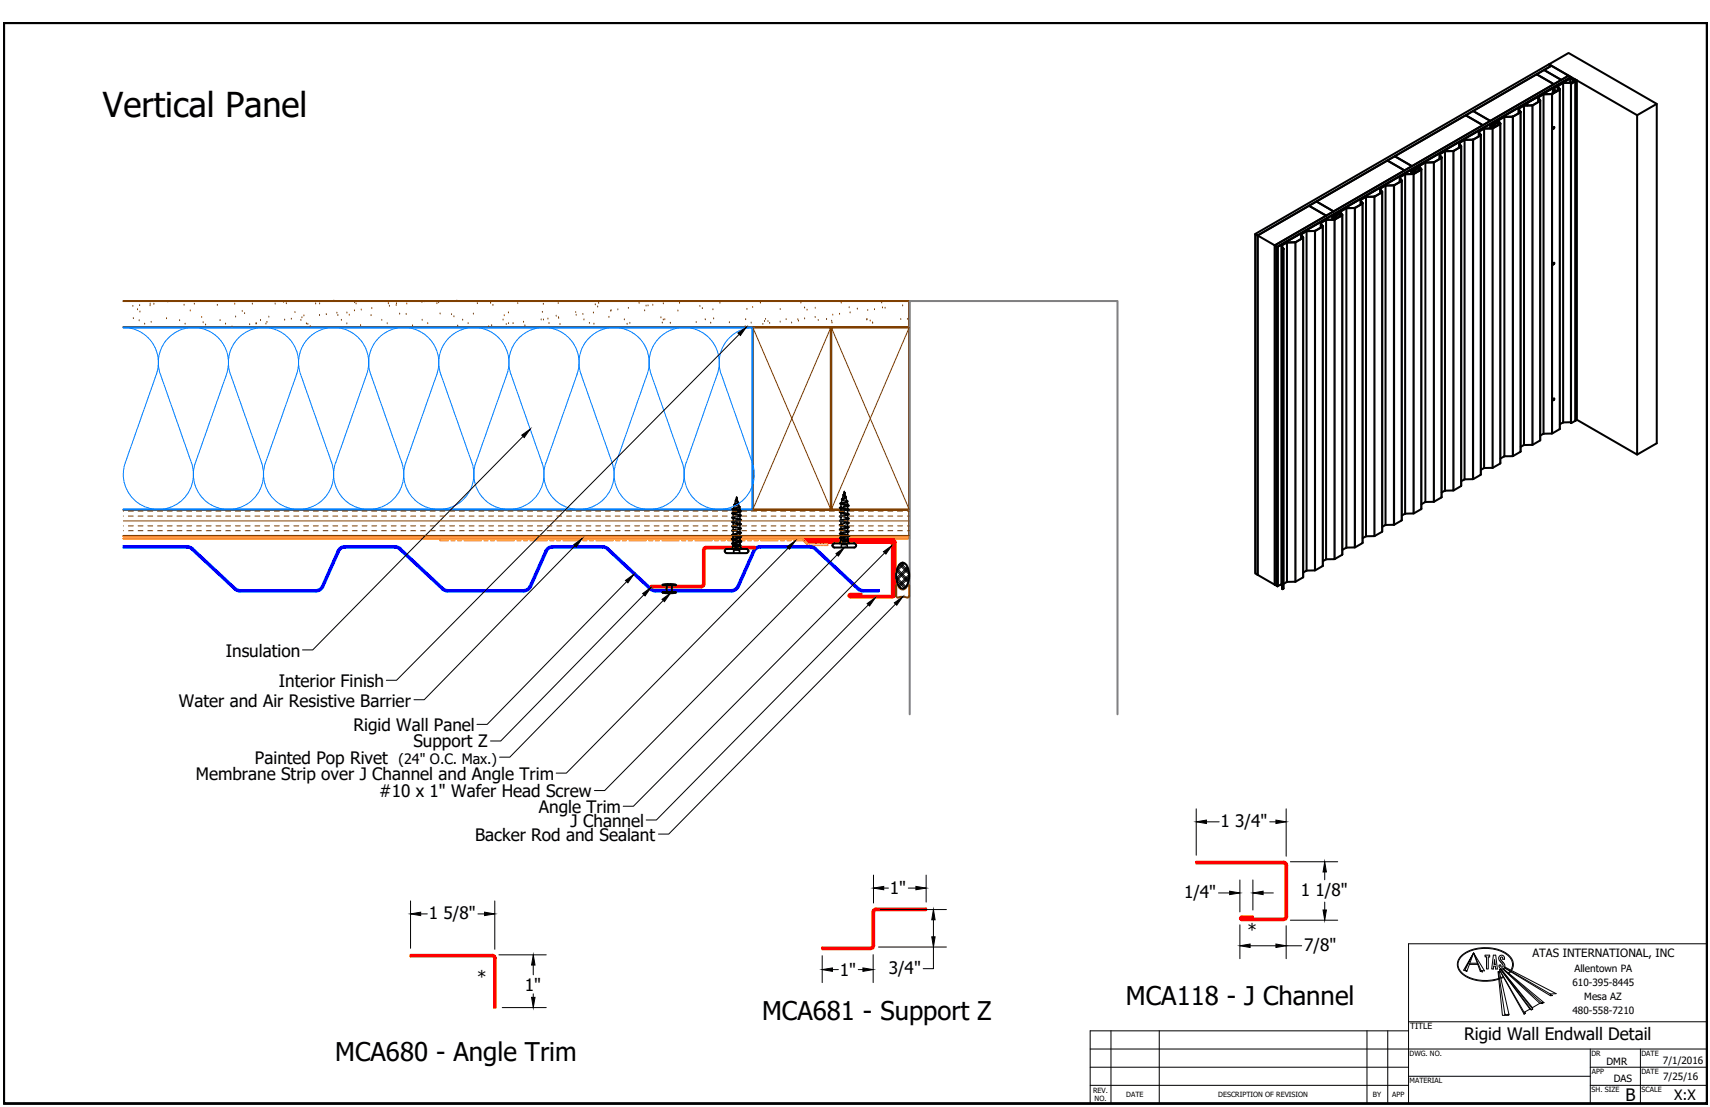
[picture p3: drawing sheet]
<svg xmlns="http://www.w3.org/2000/svg" width="432mm" height="279mm" viewBox="0 0 432 279" stroke-linecap="round" stroke-linejoin="round" font-family="sans-serif">
<!-- layer: Border (ANSI) -->
<path d="M.9 5.8h430.2v272.7h-430.2z" fill="none" stroke="#000" stroke-width=".7"/>
<!-- layer: Sketch Geometry (ANSI) -->
<g fill="none" stroke="#000" stroke-width=".25">
<path d="M355.7 238.2h75.4v40.3h-75.4zM355.7 257.9h75.4M275.3 264.8h155.8M275.3 269.4h80.4M275.3 273.9h80.4M280.5 260.2v18.3M292.7 260.2v18.3M345.2 260.2v18.3M350.4 260.2v18.3M355.7 260.2h-80.4v18.3h80.4M355.7 271.6h45.9M401.6 269.4h29.5"/>
<path d="M401.6 273.9h29.5M401.6 264.8v13.7M414.2 264.8v13.7"/>
</g>
<!-- layer: Logo -->
<g fill="none" stroke="#000" stroke-width=".25">
<path d="M371 243.4h2.1M371.2 243.1h1.9M372.1 240.5l-2.1 4.2 .4 .5-.8-.3zM374 245h.9l-2.8-4.5 1.7 4.7M374 245l-1.9-4.5-1.7 4.7M374 245l-.2 .2 .5 .1-.1-.3M375 241.1h1.2v.4h-.4v3.1h-.4v-3.1h-.4zM377.1 241.1h.6l.4 3.5h-.4l-.1-.7h-.4l-.1 .7h-.4zM377.4 242.2l.1 1.2h-.3zM378.4 245.3l.2-.1 2.5 10.9M378.4 245.3l1.6 10.7M378.4 245.3h-.1l1.1 11h1.5l.2-.2-.2-.1-.4 .2-.5-.2v.2"/>
<path d="M378.5 241.8l.5 1a.99 .99 0 0 1 .4 1.3l-.4-.1v-.4h-.5a.76 .76 0 0 0 1 .9 .76 .76 0 0 0 .3-1.3l-.8-.9-.1-.5M378.5 241.8a.73 .73 0 0 1 .7-.7 .73 .73 0 0 1 .7 .7M378.6 244.7l6.3 10.8M378.9 244.6l7.4 10.1M378.9 241.8l.3-.3 .3 .3M378.9 244.6l-.3 .2 6.3 11.2M378.9 244.6l7.8 10.3M379 244.6l8 10.1M379 244.5l8 9.8M379 244.6h-.1M379 244.5v.1M379.4 244.6l9.4 8.6"/>
<path d="M379.5 241.8v.3h.4v-.3M379.5 244.5l9.7 8.6M379.6 246.5l-.7 .3M379.6 244.5l10.3 8.6-.6-.1 .2 .3-.7-.1M379.7 246.7l-.7 .3M379.8 244.3l-.1 .1M379.9 244.3l11.6 7M379.9 244.2l11.6 6.7M380 244.1l13 6.7-1.5 .1M381.3 245.1l-.4 .5M381.5 245.3l-.4 .4M381.5 244.9a2.85 2.85 0 0 0-1.3-4.1 10.1 10.1 0 0 0-11 .5 2.83 2.83 0 0 0 .5 4.7 10.5 10.5 0 0 0 8.7 1"/>
<path d="M381.7 245a3.2 3.2 0 0 0-1.7-4.6 10 10 0 0 0-11.3 1.1 3.2 3.2 0 0 0 1.5 5 11 11 0 0 0 8.3 .7M385.1 255.4l.1 .3-.3 .3M386.3 254.7l-1.4 .8v.5M386.3 254.7l.4 .2 .3-.2M387 254.3v.4M388.8 253.2l-1.8 1.1M391.5 250.9v.4h.5l-.5-.3"/>
</g>
<!-- layer: Visible (ANSI) -->
<path d="M31.2 76h198.4v6.5h-198.4M190.1 82.7h19.7v45.9h-19.7zM209.9 82.7h19.7v45.9h-19.7zM31.2 128.7h198.4v6.6h-198.4" fill="none" stroke="#804000" stroke-width=".51"/>
<path d="M31.2 135.4h198.4v.5h-198.4" fill="none" stroke="#ff8000" stroke-width=".51"/>
<path d="M31.2 82.7h158.8v45.9h-158.8" fill="none" stroke="#0080ff" stroke-width=".51"/>
<path d="M229.7 180.3v-104.3h52.5v104.3" fill="none" stroke="#808080" stroke-width=".51"/>
<path d="M204.1 136.6h20.7a.84 .84 0 0 1 .8 .8v12.5h-.4v-12.5l-.2-.3-20.9-.1zM225.7 136.9l-.4-.4h-22.1v-.4h22.1a.84 .84 0 0 1 .9 .8M225.8 136.9l-.1 13.3-.4 .2h-10.6l2.8-.1v-.4h-2.8a.46 .46 0 0 0-.5 .4 .46 .46 0 0 0 .5 .5h10.6a.87 .87 0 0 0 .9-.9v-13M177.1 148.2a.84 .84 0 0 0 .8-.8v-8.6l.2-.3 12.5-.1v-.4h-12.3a.84 .84 0 0 0-.8 .8v8.6l-.2 .4h-12.9v.5h12.7M325 218.3a.8 .8 0 0 0-.8-.8h-22.1v.4l22.3 .1 .2 .3v13.1M325 218.3v13.1M220.7 238.7a.87 .87 0 0 1-.8 .9h-12.3v-.4l12.5-.1 .2-.4v-8.6a.84 .84 0 0 1 .9-.8h12.7v.4l-13 .1-.2 .3v8.6M324.6 231.4l-.4 .4h-10.7l2.9-.1v-.4h-2.8a.46 .46 0 0 0-.5 .5 .46 .46 0 0 0 .4 .4l10.7 .1a.87 .87 0 0 0 .8-.9M124.3 241a.84 .84 0 0 1 .9 .8M124.3 241h-20.6v.4h20.6l.4 .4M124.7 241.8v12.5h.5v-12.5" fill="none" stroke="#f00" stroke-width=".51"/>
<!-- layer: Hidden (ANSI) -->
<g fill="none" stroke="#000" stroke-width=".36">
<path d="M184.8 136.1l.4 .2M184.9 138.3v.1M185 134.9l-.2 .1 .4 .2M185 130.5l-.2 .2 .4 .1M185 138l-.1 .3M185.1 133h.1M185.1 136.3v.2M185.1 135.8v.2M185.1 137.3l.8 .2M185.1 128.6l.2 .1M185.1 128.7v.2M185.1 129v.2"/>
<path d="M185.1 129.3v.1M185.1 129.7v.2M185.1 130v.3M185.1 130.3v.2M185.1 130.8v.2M185.1 131.1v.2M185.1 131.4v.2M185.1 131.9v.2M185.1 132.2v.2M185.1 132.5v.2M185.1 132.9v.3M185.1 133.2v.3"/>
<path d="M185.1 133.6v.2M185.1 134v.3M185.1 134.3v.3M185.1 134.7v.2M185.1 135.1v.2M185.1 135.4v.3M185.1 136.2v.1M185.1 137v.1M185.1 137.3h.1M185.2 128.6h.1M185.2 128.6l.3 .1M185.2 133.7l-.4 .2 .4 .2"/>
<path d="M185.2 132.6l-.4 .2 .2 .2M185.2 131.6l-.4 .2 .4 .1M185.2 129.4l-.4 .2 .4 .1M185.2 134.8l-.1 .1M185.2 130.5h-.1M185.2 137.4h.1M185.2 129.8h.1M185.2 131.9l.1 .1M185.2 133l.1 .1M185.2 134.1h.1M185.2 135.2h.1M185.2 136.3h.1"/>
<path d="M185.2 139.1v-.2l.1 .2M185.2 139.1v.3M185.2 139.4v.2M185.3 127.4l.2 .2M185.3 138.9h.3M185.3 139.1v.3M185.3 139.4v.2M185.3 128.1l-.1 .3M185.3 130.9l1.5 .4-1.7 .6 1.2 .3M185.3 135.9h-.1M185.3 134.8h-.1M185.3 133.7h-.1"/>
<path d="M185.3 132.6h-.1M185.3 131.5h-.1M185.3 130.4l-.1 .1M185.3 129.3l-.1 .1M185.3 137l-.2 .1 .7 .2M185.4 127.8l-.1 .3M185.4 128.3l-.5 .1 .1 .2M185.5 127.5l-.1 .2M185.5 136.1l-.3 .2 .6 .1M185.5 127.6h.1M185.6 127.1l-.1 .2M185.6 138.1h.1"/>
<path d="M185.6 128.8l.4 .1M185.7 126.7l-.1 .3M185.7 126.3l.2 .2M185.7 127.2l-.4 .2M185.7 138l-.1 .1M185.7 126.3l.3-.3-.2 .3M185.7 138.1h-.1M185.8 126.3l-.1 .3M185.8 138.9h.4M185.8 133.6l-.7 .2 1.8 .5-1.6 .5-.2 .1 .2 .1M185.8 126.5l.6 .4-.9 .5 .4 .3M185.8 126.4l.6 .4-.9 .6 .7 .2"/>
<path d="M185.8 126.1v.2M185.9 138h-.2M185.9 125.7v.3M186 126.1l-.2 .3M186 128.9l.9 .2-1.8 .6 1.7 .5-.6 .3M186 128.6l.9 .3-1.7 .6 1.3 .4M186 138l-.3 .1M186 131.9l.9 .3-1.7 .6 1.6 .5 .1-.3M186 137.4l.9 .3M186 125.5l-.1 .2M186 125.6l.1 .1M186 134.3l.9 .3-1.8 .5 1.8 .6-.8 .2"/>
<path d="M186 137.6l.8 .1M186 125.7h.1M186 126h.1M186.1 125.7v.1M186.1 136.5l.7 .2-.1 .2M186.1 125.8l-.1 .2M186.1 125.8l.1 .2M186.1 126.6l.4 .2M186.1 138h-.1M186.2 130.2l-1.1 .3 1.7 .6-1.5 .4M186.2 126.1l.1 .3M186.3 126.5l.1 .3"/>
<path d="M186.3 138.9h.4v.2v-.2M186.4 127.8l.3 .3-1.5 .5M186.4 132.6l-1.3 .3 1.7 .7-1.5 .3M186.4 135.2l.5 .3-1.7 .4a.75 .75 0 0 0 .9 .4l.8 .2M186.4 126.9l.1 .2M186.4 127.7l.5 .2-.2 .2M186.5 127.2l.1 .3M186.5 126.9l-.3 .2M186.6 128.1l-.1 .1M186.6 127.6v.3M186.6 127.9l-1.4 .5 .8 .2v.3M186.7 135.3l.2 .1"/>
<path d="M186.7 134.2l.2 .1M186.7 133.2h.2M186.7 132.1h.1M186.7 131l.2 .1M186.7 129.9l.2 .1M186.7 128.8l.2 .1M186.7 137.5l.1 .1M186.7 128.1h-.1M186.7 128v.2M186.7 139.1v.3M186.7 139.4v.2M186.7 128.2l.1 .4"/>
<path d="M186.8 137.7h.1M186.8 137.6h.1M186.8 137.7l-.1 .2M186.8 132.1l.1 .1M186.9 128.7v.2M186.9 129.1v.3M186.9 129.4v.3M186.9 129.8v.2M186.9 130.2v.2M186.9 130.5v.3M186.9 130.9v.2M186.9 131.3v.2"/>
<path d="M186.9 131.6v.3M186.9 131.9v.3M186.9 132.4v.2M186.9 132.7v.3M186.9 133.5v.2M186.9 133.8v.3M186.9 134.1v.3M186.9 134.6v.7M186.9 135.4h.1M186.9 135.7v.2M186.9 136.1v.4l-.2-.1M186.9 136.8h.1"/>
<path d="M186.9 137.8h.1M186.9 135.7l-.2 .1M186.9 134.6l-.2 .1M186.9 133.5l-.2 .1M186.9 132.4l-.2 .1M186.9 131.4h-.2M186.9 130.3h-.2M186.9 129.2l-.2 .1M187 138v.1M187 134.3l.2 .2-.2 .1M187 133.2l.2 .2-.2 .1M187 132.2l.2 .1-.2 .1"/>
<path d="M187 131.1l.2 .1-.2 .1M187 130l.2 .1-.2 .2M187 128.9l.2 .1-.2 .2M187 135.4l.2 .2-.2 .1M187 138.1l.1 .2M187.1 138.3v.1M212.1 136.9v.1M212.2 136.8l-.1 .1M212.2 134.6l-.2 .1 .5 .2M212.2 130.2l-.2 .1 .5 .3M212.2 129.1l-.2 .2 .4 .1M212.3 136.6l-.1 .1"/>
<path d="M212.3 132.7l.2 .1M212.3 135.7l-.3 .1 .3 .1M212.4 127.2h.7M212.4 136.3h.7M212.4 127.2v.2M212.4 127.5v.3M212.4 127.8v.3M212.4 128.3v.3M212.4 128.7v.5M212.4 129.4v.2M212.4 129.7v.2M212.4 130v.2"/>
<path d="M212.4 130.4v.3M212.4 130.7v.3M212.4 131.1v.2M212.4 131.5v.3M212.4 131.8v.3M212.4 132.2v.2M212.4 132.6v.3M212.4 132.9v.3M212.4 133.3v.2M212.4 133.7v.3M212.4 134v.3M212.4 134.4v.2"/>
<path d="M212.4 134.8v.5M212.4 135.4v.3M212.4 136.1v.2M212.4 136.3l-.1 .2M212.4 133.4l-.4 .2 .4 .2M212.4 129.4l.1 .1M212.4 133.8h.1M212.5 132.5v.2l1.5 .4-1.6 .6 .8 .3M212.5 137.7v.5M212.5 127.3h.1M212.5 126.9l-.4 .2 .3 .2M212.5 126l.2 .1"/>
<path d="M212.5 126.7l-.1 .3M212.5 127.9l-.1 .2 1.7 .5v-.3M212.5 132.3l-.5 .2 .2 .1M212.5 131.2l-.5 .2 .5 .2M212.5 127.9l-.5 .3 .5 .2M212.5 134.5h-.2M212.5 133.4h-.1M212.5 130.1l-.2 .1M212.5 129l-.2 .1M212.5 135.6h-.2M212.6 126.4l-.1 .3M212.6 126.9h-.1"/>
<path d="M212.7 126.1h.1M212.7 126l-.1 .3M212.7 126.2h.1M212.8 125.8l-.3 .1M212.8 125.7l-.1 .2M212.8 136.7h.1zM212.8 127.4l.4 .1M212.8 137.5h-.3v.2M212.9 136.1l1.1 .2M212.9 125.3l-.1 .3M212.9 124.9l.2 .2M212.9 124.9l.3-.3-.3 .6"/>
<path d="M212.9 125.8h-.1M213 135.9l.9 .3 .1 .1M213 137.5h.4M213 125.1l.6 .4-.9 .5 .4 .3M213 125l.6 .4-.9 .5 .7 .3M213 124.6v.3M213.1 130.5l1 .3-1.7 .6 1.4 .3M213.1 133.7l1 .3-1.7 .6 1.7 .5-.3 .2M213.1 136.6h-.2M213.1 124.3v.3M213.1 127.2l.1 .3M213.2 124.7l-.2 .3"/>
<path d="M213.2 129.1l-.8 .3 1.6 .6-1.5 .4v.1M213.2 136.6l-.3 .1M213.2 127.5l.9 .3-1.7 .5 1.5 .4-1.5 .5 1.7 .5-1.5 .4M213.2 127.2l.9 .3-1.1 .3M213.2 135.5h.1M213.2 135.4l-.8 .2 .2 .2M213.2 124.6h.1M213.2 124.2l.1 .2M213.2 124.2v-.2l-.1 .3M213.3 124.3v.1M213.3 136.3h.7M213.3 124.3h.1"/>
<path d="M213.3 124.4l-.1 .2M213.3 124.3v.2M213.3 124.4l.1 .2M213.3 124.5h.1M213.3 132.1l-.9 .3 1.7 .6-1.5 .4M213.3 127.2h.8M213.3 136.6h-.1M213.4 125.2l.3 .2M213.4 124.7l.1 .3M213.5 125.1l.1 .3M213.5 137.5h.4v.2M213.6 126.4l.2 .3-1.4 .5 .4 .2"/>
<path d="M213.6 130.8l.5 .2-1.7 .5 1.7 .6-.5 .2M213.6 125.5v.2M213.6 126.3h.1M213.7 125.8l.1 .3M213.7 125.4l-.3 .3M213.7 126.4h.1M213.8 126.7h-.1M213.8 126.2v.2M213.8 126.5l-1.4 .4 .7 .3M213.9 126.4l.2 .2-.3 .1M213.9 136.1l.1 .1M213.9 126.6v.2"/>
<path d="M213.9 135l.3 .1M213.9 133.9l.3 .1M213.9 132.8l.3 .1M213.9 131.8h.1M213.9 130.7h.3M213.9 129.6l.3 .1M213.9 128.5h.1M213.9 127.4l.3 .1M213.9 137.7v.5M213.9 126.8l.1 .2M214 128.5l.2 .1M214 136.3l-.4 .2"/>
<path d="M214 132.2h-.1M214 127.8h-.1M214 136.3l-.1 .2M214 127.1l.1 .1M214 131.8h.2M214 136.2l.3 .1-.2 .1M214 135.4l-.1 .1M214.1 136.1v.2M214.1 127.2v.3M214.1 127.7v.2M214.1 128v.3M214.1 128.8v.2"/>
<path d="M214.1 129.1v.3M214.1 129.4v.3M214.1 129.9v.2M214.1 130.2v.3M214.1 130.5v.3M214.1 131v.2M214.1 131.3v.3M214.1 131.6v.3M214.1 132.1v.2M214.1 132.4v.2M214.1 132.7v.3M214.1 133.2v.2"/>
<path d="M214.1 133.5v.2M214.1 133.8v.2M214.1 134.3v.2M214.1 134.5v.3M214.1 134.9v.2M214.1 135.4v.3M214.1 135.8v.1M214.1 136.4v.1M214.1 136.4l-.1 .1M214.1 135.4h.1M214.2 134.3l-1.8 .5 1.7 .6-1.7 .4 .2 .2-.2-.1M214.2 136.6l.1 .4"/>
<path d="M214.2 133.2l-.3 .1M214.2 132.1l-.2 .1M214.2 131l-.3 .1M214.2 129.9l-.3 .1M214.2 128.9h-.3M214.2 127.8h-.2M214.2 135.1l.2 .2M214.2 134l.3 .1-.3 .2M214.2 132.9l.3 .2-.3 .1M214.2 131.8l.3 .2-.3 .1M214.2 130.8l.3 .1-.3 .1M214.2 129.7l.3 .1-.3 .1"/>
<path d="M214.2 127.5l.3 .1-.3 .2M214.5 128.7l-.3 .1M168.3 147.8v.5M168.3 148.9v.4M169.6 147.8v.5M169.6 148.9v.4"/>
</g>
<!-- layer: Visible (ANSI) -->
<g fill="none" stroke="#000" stroke-width=".51">
<path d="M388 18.7l1.9-1 4.3 2.5-4.3-2.5 1.9-1.1 4.3 2.5-3.7 2.2zM396.4 19.7h.1M396.4 19.8l-1.9 1.1M396.5 19.8l-2.2 1.1M396.5 19.8l1.3 .6M396.6 19.8l1.1 .7M396.8 19.9l-.1-.4-74.1 42.8M396.8 19.5l-74.2 42.8M397.2 19.9h.4l.2 .3h-.4zM397.2 20v.1M363.5 39l.5 .7M363.6 38.9l.4 .8"/>
<path d="M363.9 39.9l.1-.2-2 1.2M364 39.9l-1.8 1.1M364 39.8v85.7M364.8 38.2l2.1-.1zM364.8 38.2l-1.3 .7v1.2M367.1 38.1h-.2M368.4 36.1v1.2M368.5 36.2l.4 .7M368.5 36.2l.5 .7M368.5 36v.2M368.9 36.9l-1.8 1.2M369 36.9l-1.9 1.2"/>
<path d="M369 36.9l-.1 85.8a4.5 4.5 0 0 1-4.1 1.1v.1M369.9 35.3l-1.4 .7M369.9 35.3l-1.3 .7M372 28l16-9.3 4.4 2.5-16.1 9.3zM372 35.2l-2.1 .1M373.4 33.3v1.1M373.5 33.3l.4 .7M373.5 33.2v.1M373.9 34.2l-1.8 1M373.9 34l-.1 .1M373.9 34l-1.9 1.2M373.9 34.1v85.6"/>
<path d="M374.4 31.6l-17.9 10.3-4.3-2.5 17.9-10.3 4.3 2.5M374.8 32.4l-.1 .1M374.8 32.5l-1.4 .7 .5 .8M376.3 31.6v.8M376.3 30.5l-1.8 1.1-4.4-2.5 1.9-1.1 4.3 2.5M376.3 31.6h.1M376.6 31.5l-.2 .1M376.6 31.5h.1M376.7 31.4h-.1M376.7 31.4l-.3 .2M376.7 31.4h.1M376.8 31.3l-.1 .1"/>
<path d="M376.8 31.3h.1M376.9 32.3l-2.1 .2M377 32.4h-.2M377.1 31.2l-.3 .1M377.2 31.2l-.4 .1M377.2 31.1l-.1 .1M377.2 31.2h.3M377.2 31.1v.1M377.2 31l.1 .2M377.2 31l.1 .1M377.3 31.2h.2M377.3 31.1l.2 .1"/>
<path d="M378.1 30.9l-.6 .3M378.1 30.9h.3h-.3M378.2 30.5h.2M378.2 30.5l-1 .5M378.4 30.5l-1.1 .6M378.4 30.5l.4 .8 .1-.2M378.4 30.9v.7M378.4 30.5l.5 .7-.1 85.8M378.8 31.3l-1.8 1.1M379.8 29.5h.1l-3.6 2.1h.1M382.1 29.4l-2.1 .1M383.4 27.5v1.1"/>
<path d="M383.9 28.4l-2 1.1M383.9 28.2l-1.8 1.2M384 28.3v85.6M384.9 26.6l-1.4 .8 .4 .8M384.9 26.7l-1.4 .7 .5 .8M386.9 26.6l-2 .1M386.9 26.6h-2M387 26.5l-.1 .1M388.5 24.7l.4 .8-2 1.1M388.5 24.5l.3 1M388.5 24.5l-.1 1.3M389 25.4v85.7"/>
<path d="M389.8 23.8l-1.3 .7M391.8 23.7h.2zM391.8 23.7l-2.1 .1M392.1 22.5v1M392.1 22.4v.1M392.1 22.5l.9 .5-1.2 .7M392.2 22.4v.1M392.2 32.5h.1M392.4 32.1l.1 .1-.3 .3zM392.4 32.1l-.2 .4M392.4 32.1h.1M392.9 22.9v.1"/>
<path d="M393 23l-1.2 .7M393 23v.1M393.3 21.8v1.1M393.4 21.8l-1.3 .6M393.4 21.8l.4 .7M393.4 21.8l-1.2 .6M393.4 21.6v.2M393.4 21.7l.4 1M393.8 22.6l-1.8 1.1M393.8 22.7l-1.8 1M393.8 22.5v.1M393.9 22.6v85.6l-1.9 1.2"/>
<path d="M394.3 21h.1M394.3 20.9l-8.7 5.1v.6l.1-.6M394.3 20.9h.2M394.5 20.9h.1M394.6 21l-9 5M394.6 21l.4-.3zM394.6 21l-1.2 .6M394.6 21l-1.1 .7M394.8 20.9l-.2 .1M395 20.7v.2M396.7 21.1v85.7l1.1-.7M396.7 21.1h.1"/>
<path d="M396.7 21.1l.3-.2-.3 .2M397 20.9h.1M397.3 20.8v-.2l-.5 .3h-2M397.3 20.7l-.5 .2-2.2 .1M397.6 20.3h.1M397.6 20.3l.2 .2M397.7 20.5l-1.2-.7-2 1.1M397.7 20.5l-1 .6M397.7 20.5h.1M397.8 20.4l-1 .7M397.8 20.5v85.6M397.8 20.2l.3 .1"/>
<path d="M397.9 20.2l-.2 .1M397.9 20.2v.1M398.1 20.3l-.3 .2M398.2 20.3v85.7M413.4 29.1l-22.2-12.9 4.9-2.8 22.3 12.8v85.7l-5 2.8M413.4 29.1v85.6l-15.2-8.8M418.4 26.2l-5 2.9M316.9 59.1l.7 .3v85.7l-.7-.4zM316.9 59.1l74.2-42.9 .6 .4-74.1 42.8M317.6 59.4l4.3 2.5v85.7l-4.3-2.5zM317.6 59.4l13-7.5 4.3 2.5-13 7.5 .6 .4M328.5 59.2v1.1"/>
<path d="M328.6 59.2l.4 .7M328.6 59.2l.5 .7M328.6 59.1v.1M329 59.9l-1.8 1.2M329.1 59.9l-.1 .2M329.1 60l-.1 85.7M329.8 58.4l-1.2 .7M330 58.3l-.2 .1M330 58.3l-1.4 .8M330.6 51.9l1.8-1 4.3 2.5-4.3-2.5 17.9-10.4 4.4 2.5-19.8 11.5zM332 58.3h-2M332.1 58.2l-.2 .1"/>
<path d="M332.1 58.3h-.2M333.5 56.4l.5 .7-1.9 1.1M333.5 56.3v1.2M333.6 56.4l.3 .8M334 57.2l-1.9 1.1M334 57.1v85.7M334.9 55.4l-1.4 1M334.9 55.5l-1.4 .8M336.4 54.6v.8M336.4 54.6h.1M336.7 54.5l-.2 .1M336.7 54.5h.1"/>
<path d="M336.8 54.4l-.1 .1M336.8 54.5l-.3 .1M336.8 54.4h.1M336.9 54.4h-.1M336.9 55.5h-2M336.9 55.4l-2 .1M336.9 54.4h.1M337.2 54.2l-.3 .2M337.2 54.2l.3 .1M337.2 54.2l-.4 .2M337.3 54.2h-.1M337.3 54.1v.1"/>
<path d="M337.3 54.2h.2M337.6 54.2h-.1M337.6 54.2l-.3-.1 1.1-.6 .5 .7v.2M338.1 54l-.5 .2M338.1 53.9v.1M338.1 53.9h.1M338.2 53.9h.3h-.3M338.5 53.5l-1.2 .6 .3 .1M338.5 53.9v.7M338.9 54.3l-2 1.1M338.9 54.4l-2 1M338.9 54.2l-.1 .1"/>
<path d="M339 54.3v85.6M339.9 52.6l.1-.1-3.6 2.1M343.5 50.5v1.1M343.7 50.4l-.1 .1M344.1 51.3v85.7M345 49.7l-1.4 .8 .4 .9a4.4 4.4 0 0 1-3.9 1.1 4.3 4.3 0 0 0 3.9-1.1M347 49.6a3.7 3.7 0 0 0-3.3 .8M347.1 49.6h-.1M348.5 47.7l.6 .7-.1 85.8a4.6 4.6 0 0 1-4.1 1.2l-.8 .4M348.6 47.5l-.1 .2M348.6 47.6l-.1 1.2M349 48.4l-1.9 1.2"/>
<path d="M349 48.4v.2l-2 1M349.8 46.9l-1.2 .6M349.8 46.9l-1.2 .7M351.9 46.8h-2.1h.1M352.1 46.7l-.2 .1M353.4 44.8v1.1M353.5 44.8l.4 .7M353.5 44.7v.1M353.5 44.7l.4 1M353.9 45.7l-1.8 1M353.9 45.7l-1.8 1.1M353.9 45.6v.1"/>
<path d="M354 45.6v85.7l-1.9 1.1M354.7 43l1.8-1.1-4.3-2.5-1.9 1.1 4.4 2.5M354.7 44l-1.2 .7M354.9 43.9l-.2 .1M354.9 44h-.2M356.3 43.1v.8M356.4 43.1h.1M356.6 43h.1M356.6 43h-.3M356.7 43l-.2 .1M356.7 43h-.1M356.7 42.9l-.1 .1"/>
<path d="M356.7 42.9h.1M356.8 42.9l-.1 .1M356.8 42.9h-.1M356.8 42.8h.1M356.9 42.9h-.2M356.9 42.8h.1M356.9 42.9h-.1M357.2 42.7l-.3 .2M357.2 42.7h.1M357.2 42.6l-.3 .2M357.2 42.6v.1M357.2 42.7h.3h-.3"/>
<path d="M357.2 42.6l.2 .1zM357.4 42.7h.2M357.5 42.7h.1M357.6 42.7l.8-.3-.9 .3M358.3 42l-1 .6M358.4 42l.5 .7M358.4 42.4v.7M358.8 42.8l-1.9 1.1M358.9 42.9a4.4 4.4 0 0 1-4 1.1M358.9 42.7l-.1 .1M358.9 42.7l-.1 .2M358.9 42.7v85.7"/>
<path d="M359.9 41.1l-3.6 1.9M362 41h-2.2M362 41l-2.2 .1M362.1 40.9l-.1 .1M321.9 61.9l74.2-42.8 .6 .4-74.2 42.8 .1 85.6-.7-.3zM322.6 62.3v85.7zM323.6 62v85.7M323.6 62.1l.5 .7M323.8 63l.1 85.7zM324 62.9l-.2 .1M324.1 62.9l-.2 .1M324.1 62.8l-.1 .1"/>
<path d="M324.1 62.8v85.7M324.9 61.2l-1.3 .9M324.9 61.2l-1.3 .8 .5 .8M327 61.1l-2.1 .1M327 61.2h-2.1M327.2 61.1h-.2M327.2 61.1l-.2 .1M329 60.1l-1.8 1M392.2 66.7h.1M392.4 66.4h.1l-.3 .3zM392.4 66.3l-.2 .4M392.4 66.4h.1"/>
<path d="M373.9 119.9l-1.8 1M373.9 119.7l-.1 .1M378.8 117a4.6 4.6 0 0 1-4 1.1l-.9 .5M379.9 115.2l-1 .5M384 113.9l-.1 .1a4.4 4.4 0 0 1-3.9 1.2M386.9 112.3h-2.1l-.8 .5M388.9 111.1l-2 1.2M389.7 109.5l-.7 .4M391.8 109.4l-2.1 .1M392 109.4h-.2M392.2 101h.1M392.4 100.6l.1 .1-.3 .3z"/>
<path d="M392.4 100.6l-.2 .4M392.4 100.6h.1M396.7 106.6h-2l-.8 .5M397.8 106.1h.1M398.1 106l-.3 .1M398.2 106h-.1M184.9 138.4l-.1 .1M185 128.6h1.9M185.1 137.3l-.3-.1 2.1-.7 .3 .1-2 .6-.1 .5M185.1 137.7h1.7M185.1 128.6v.1M185.1 135.3v.1"/>
<path d="M185.1 136.5v.5M185.1 137.7l-.1 .3M185.2 128.6h-.1M185.2 135.9l-.4 .2M186.1 135.9l-.6 .2M186.8 137.7l-.9 .3M186.8 128.6h.1M186.9 136.8l-.1 .9M186.9 137.6l.1 .2-.9 .2M186.9 128.6v.1M186.9 135.3v.1M186.9 135.9v.2"/>
<path d="M186.9 135.4h.1M186.9 137.8l.1 .2M187.1 138.4l.1 .1M189 139l-.5-.5h-5l-.4 .3-.1 .2 .1 .4 .4 .2h5l.5-.5M189 139v.1M210.2 137.7l.3 .4 .2 .1h5l.5-.5M212.1 137l-.1 .2M212.3 136.5v.1M212.3 135.9l.1 .2M212.4 128.6v.1M212.4 135.3v.1M213.6 136.5l-.5 .1"/>
<path d="M213.8 135.3l-.6 .1M214 136.5l-.7 .1M214.1 128.6l-.2 .1M214.1 128.6h.1M214.1 135.9v.2M214.1 136.5l.1 .1M214.2 128.6l.3 .1M214.3 137l.1 .2M214.4 135.3l-.3 .1M216.2 137.6l-.5-.4h-5l-.4 .2-.1 .3M216.2 137.6v.1M339 139.9l-2.1 1.2"/>
<path d="M340 138.2l-1 .6M344 137.1a4.4 4.4 0 0 1-3.9 1.1M344.1 137l-.1 .1M349.8 132.5l-.7 .5M352.1 132.4l-2.3 .1M354.9 129.6l-.9 .5M358.9 128.4v.1a4.4 4.4 0 0 1-4 1.1M359.9 126.7l-1 .6M362.1 126.6l-2.3 .1M364 125.6l-1.8 1M364.8 123.9l-.8 .4M372 120.9l-2.2 .1-.8 .4"/>
<path d="M167.3 149.6l1.3 .1 2-.1M167.3 147.6v.1h3.3v-.1M167.3 147.6h3.3M167.3 149.6v-.2h3.3v.2M167.3 149.6h3.3M168.3 147.7v.1M168.3 148.3v.6M168.3 149.3v.1M168.6 147.4h.7M168.6 147.4l-1.3 .2M169.3 147.4l1.3 .2M169.6 147.7v.1"/>
<path d="M169.6 148.3v.6M169.6 149.3v.1M227.2 142.4a1.22 1.22 0 0 1 1.3-.2 1.22 1.22 0 0 1 .7 1 5.3 5.3 0 0 1-.5 5 1.22 1.22 0 0 1-1.3 .2 1.22 1.22 0 0 1-.7-1.1 5.3 5.3 0 0 1 .5-4.9zM317.6 145.1h.1M321.9 147.6h.1M323.6 147.4l-1 .6M323.6 147.7h.1M323.6 147.7l.2 .4M324.1 148.5l-.2 .2M324.9 146.9l-.8 .5M329 145.7a4.5 4.5 0 0 1-4 1.2h-.1M332 144h-2.1l-.8 .5"/>
<path d="M334 142.8l-2.1 1.2M336.9 141.1l-2 .1-.9 .4"/>
</g>
<path d="M229.6 147.8l-.2-.2-.2 .1a1.46 1.46 0 0 1-1.3 1.1 1.67 1.67 0 0 1-1.3-1.2l-.3 .2v2.6l.4 .4 1-.2 1.7 .2 .2-.4v-2.6" fill="none" stroke="#808000" stroke-width=".51"/>
<g fill="none" stroke="#ff8000" stroke-width=".25">
<path d="M113.3 136.1h-2.2v.4h2.2M113.8 136.1h1.1M113.8 136.5h1.1M115.5 136.1h1.1M115.5 136.5h1.1M117.2 136.1h4.4M117.2 136.5h4.4M122.2 136.1h1.1M122.2 136.5h1.1M123.8 136.1h1.1M123.8 136.5h1.1M125.5 136.1h4.4"/>
<path d="M125.5 136.5h4.4M130.5 136.1h1.1M130.5 136.5h1.1M132.2 136.1h1.1M132.2 136.5h1.1M133.8 136.1h4.5M133.8 136.5h4.5M138.8 136.1h1.1M138.8 136.5h1.1M140.5 136.1h1.1M140.5 136.5h1.1M142.1 136.1h4.5"/>
<path d="M142.1 136.5h4.5M147.1 136.1h1.1M147.1 136.5h1.1M148.8 136.1h1.1M148.8 136.5h1.1M150.5 136.1h4.4M150.5 136.5h4.4M155.4 136.1h1.2M155.4 136.5h1.2M157.1 136.1h1.1M157.1 136.5h1.1M158.8 136.1h4.4"/>
<path d="M158.8 136.5h4.4M163.8 136.1h1.1M163.8 136.5h1.1M165.4 136.1h1.2M165.4 136.5h1.2M167.1 136.1h4.4M167.1 136.5h4.4M172.1 136.1h1.1M172.1 136.5h1.1M173.8 136.1h1.1M173.8 136.5h1.1M175.4 136.1h4.5"/>
<path d="M175.4 136.5h4.5M180.4 136.1h1.1M180.4 136.5h1.1M182.1 136.1h1.1M182.1 136.5h1.1M183.7 136.1h4.5M183.7 136.5h4.5M188.7 136.1h1.1M188.7 136.5h1.1M190.4 136.1h1.1M190.4 136.5h1.1M192.1 136.1h4.4"/>
<path d="M192.1 136.5h4.4M197.1 136.1h1.1M197.1 136.5h1.1M198.7 136.1h1.1M198.7 136.5h1.1M200.4 136.5h2.4M200.4 136.1h2.3M202.8 136.1h.1M202.8 136.1h.2M202.8 136.5h.1M202.9 136.5l.5 .6M203 136.2h.1"/>
<path d="M203 136.2l.5 .4M203.4 137.1l.1 .1M203.5 137.2l.1 .1M203.5 136.6l.2 .2M203.6 137.3l.3 .3M203.7 136.8l.1 .1M203.8 136.9l.3 .3M203.9 137.6l1.5 .1M204.1 137.2l.2 .1M204.3 137.3h.1M204.3 137.3h1.1M205.5 137.3h.2"/>
<path d="M205.5 137.7h.2M205.8 137.3h.3M205.8 137.7h.3M206.2 137.3h1M206.2 137.7h1M207.3 137.3h.2M207.3 137.7h.2M207.7 137.3h.2M207.7 137.7h.2M208 137.3h1v.4h-1"/>
</g>
<g fill="none" stroke="#00f" stroke-width=".51">
<path d="M31.2 138.2h16.1M31.2 137.8h16.1M47.2 137.8l.8 .2 .6 .4M47.2 138.2l1.2 .5M48.7 138.4l11.3 10.4 19.8 .1 1-.4 .5-.6M87.1 138.2l-.7 .2-.6 .5-4.2 9.2a2.04 2.04 0 0 1-1.8 1.2h-19.2l-.8-.1-.6-.4-10.8-10.1M87.1 138.2h12.6M99.7 138.2l1.1 .5M100.8 138.7l10.9 10.1M139.6 138.2l-.8 .2-.5 .5-4.2 9.2a2.04 2.04 0 0 1-1.9 1.2h-19.2l-.7-.1-.7-.4M139.6 138.2h12.6M152.2 137.8l.7 .2 .7 .4"/>
<path d="M152.2 138.2l1.1 .5M152.2 137.8h-12.6a2.04 2.04 0 0 0-1.9 1.2l-4 8.9M153.3 138.7l10.8 10.1 .7 .4 .7 .1h19.2M153.6 138.4l11.3 10.4 19.8 .1M192 138.2l-.7 .2-.6 .5-4.2 9.2a2.04 2.04 0 0 1-1.8 1.2M192 138.2h12.6M204.6 137.8l.8 .2 .6 .4M204.6 138.2l1.1 .5M204.6 137.8h-12.6a2.04 2.04 0 0 0-1.9 1.2l-3.9 8.9M206 138.4l11.1 10.2 .9 .3h3.9v.4h-3.9l-1.1-.3-11.1-10.3M133.7 147.9l-.4 .6-1.1 .4h-19.5l-.8-.4-10.8-10.1-.6-.4-13.4-.2a2.04 2.04 0 0 0-1.9 1.2l-3.9 8.9M186.2 147.9l-.8 .8-.7 .2"/>
</g>
<g fill="#000">
<circle cx="396.7" cy="21.1" r=".25"/>
<circle cx="185.1" cy="135.9" r=".25"/>
<circle cx="186" cy="136.9" r=".25"/>
</g>
<!-- layer: Hatch (ANSI) -->
<g fill="none" stroke="#000" stroke-width=".25">
<path d="M226.3 145.6l2.5 2.5M226.3 146l2.3 2.3M226.4 144.2l2.9 2.9M226.4 146.5l2 2M226.5 143.8l2.9 3M226.6 143.5l2.9 2.9M227.1 142.5l2.5 2.5M227.3 142.3l2.2 2.3M227.5 142.1l2 2M227.9 142l-1.2 1.2M228.2 142.1l-1.7 1.7M228.5 142.2l-2.1 2.1"/>
<path d="M229 147.9l-.6 .6M229.1 143.1l-2.8 2.8M229.3 143.4l-2.9 2.8M229.4 143.7l-3 2.9M229.6 145.8l-2.4 2.4M229.6 144.9l-2.8 2.8M229.6 145.3l-2.6 2.6"/>
</g>
<!-- layer: Sketch Geometry (ANSI) -->
<path d="M31.1 82.6a8.9 8.9 0 0 1 8.4 11.9l-7.9 22.3a8.9 8.9 0 0 0 8.4 11.8 8.9 8.9 0 0 0 8.3-11.8l-7.8-22.3M40.5 94.4a8.9 8.9 0 0 1 8.3-11.8 8.9 8.9 0 0 1 8.4 11.8l-7.8 22.4M93.6 94.4a8.9 8.9 0 0 1 8.3-11.8 8.9 8.9 0 0 1 8.4 11.8l-7.8 22.4a8.9 8.9 0 0 0 8.3 11.8 8.9 8.9 0 0 0 8.4-11.8l-7.9-22.3a8.9 8.9 0 0 1 8.4-11.9 8.9 8.9 0 0 1 8.3 11.8l-7.8 22.4a8.9 8.9 0 0 0 8.3 11.8 8.9 8.9 0 0 0 8.4-11.8l-7.9-22.3M93.6 94.5l7.9 22.3a8.9 8.9 0 0 1-8.4 11.8 8.9 8.9 0 0 1-8.4-11.8M129 94.4a8.9 8.9 0 0 1 8.4-11.8 8.9 8.9 0 0 1 8.3 11.8l-7.8 22.4a8.8 8.8 0 0 0 8.3 11.8 8.8 8.8 0 0 0 8.4-11.8M190.5 82.6a8.8 8.8 0 0 0-8.4 11.9l7.9 22.3a8.8 8.8 0 0 1-8.4 11.8 8.8 8.8 0 0 1-8.3-11.8l7.8-22.4a8.9 8.9 0 0 0-8.3-11.8 8.9 8.9 0 0 0-8.4 11.9l7.9 22.3a8.9 8.9 0 0 1-8.4 11.8 8.9 8.9 0 0 1-8.3-11.8l7.8-22.4a8.9 8.9 0 0 0-8.3-11.8 8.9 8.9 0 0 0-8.4 11.8l7.9 22.4M49.3 116.8a8.9 8.9 0 0 0 8.4 11.8 8.9 8.9 0 0 0 8.4-11.8l-7.9-22.4a8.9 8.9 0 0 1 8.3-11.8 8.9 8.9 0 0 1 8.4 11.8l-7.9 22.4a8.9 8.9 0 0 0 8.4 11.8 8.9 8.9 0 0 0 8.4-11.8l-7.9-22.3a8.9 8.9 0 0 1 8.3-11.9 8.9 8.9 0 0 1 8.4 11.8l-7.8 22.4" fill="none" stroke="#0080ff" stroke-width=".25"/>
<path d="M190.1 82.7l19.7 45.9M209.8 82.7l-19.7 45.9M209.9 82.7l19.7 45.9M229.6 82.7l-19.7 45.9" fill="none" stroke="#804000" stroke-width=".25"/>
<!-- layer: Visible Narrow (ANSI) -->
<circle cx="396.7" cy="21.1" r=".18" fill="#000"/>
<g fill="none" stroke="#000" stroke-width=".36">
<path d="M396.4 19.7v1.2M396.4 19.8h.1M396.5 19.8v1.1M396.6 19.7l-.1 .1M363.6 39l-.1 1.1M363.6 38.9v.2M363.9 39.9l.1 85.7M364 39.7v.1M364.8 38.2v85.7M364.9 38.1v85.7M366.9 38.1v85.7M367.1 38.1h.1"/>
<path d="M367.1 38.1v85.7M368.5 36.2v1.1M368.5 36.2h.1M368.5 36h.1M368.6 36v.3M368.9 37v85.7M369 36.9l-.1 .1M369.7 35.3l.1 85.7M369.9 35.3v85.7M371.9 35.3v85.6M372 35.2l.1 85.7M373.5 33.3l-.1 1.1"/>
<path d="M373.5 33.2v.2M373.8 34.2l.1 85.7M373.9 34v.1M373.9 34h.1M374.7 32.5h.1M374.7 32.5v85.7M374.8 32.4v85.7M376.3 31.5v.1M376.3 31.6h.1M376.4 31.6h.1M376.4 31.6v.8M376.6 31.5v.9"/>
<path d="M376.7 31.4h.1M376.7 31.4v1zM376.8 31.3h.1M376.8 31.3v1.1M376.8 31.3v86.8M377 32.4v85.6M377.1 31.2v1.1M377.2 31.2v1M377.2 31l.1 .1M377.3 31.1h.1M377.3 31.1v.1M377.4 31.2v.9"/>
<path d="M377.4 31.2h.1M377.5 31.2v.8M378 30.9v.8M378.1 30.9v.8M378.2 30.5v.4M378.4 30.5v1M378.4 30.5h.1M378.8 31.3v85.7M378.9 31.2l-.1 .1M379.8 29.5h.1M379.8 29.5v85.7M380 29.5v85.7"/>
<path d="M381.9 29.4v85.7M382.1 29.4v85.7M383.5 27.5v1.1M383.5 27.4l.1 .2M383.9 28.4v85.6M383.9 28.2v.1M384 28.2h-.1M384.7 26.7l.1 85.6M384.9 26.6v85.7M386.9 26.6v85.7M387 26.6h.1M387.1 26.6v85.6"/>
<path d="M388.5 24.7l-.1 1.1M388.5 24.5h.1M388.5 24.5v.2M388.8 25.5l.1 85.7M388.9 25.4v.1M389.7 23.8h.1M389.7 23.8v85.7M389.8 23.8v85.7M391.8 23.7v85.7M392 23.7v85.7M392.1 22.4v1.1M392.3 32.3h.1"/>
<path d="M393 23v.1M393 23h.1M393 22.9v.1M393.4 21.8v1.1M393.4 21.6l.1 .3M393.8 22.6v.1M393.8 22.7v85.6M393.9 22.5l-.1 .1M394.2 21h.1M394.3 20.9v.2M394.5 20.9v.1M394.6 21v85.7"/>
<path d="M394.8 20.9v85.7M396.7 21.1l.1 85.7M396.8 20.9v.1M396.9 20.8l.1 .1M397.6 20.3h.1M397.8 20.4v85.8M397.8 20.5v85.6M397.9 20.2h.1M397.9 20.5v85.6M398.1 20.3v85.7M328.6 59.2v1.1M328.6 59.2h.1"/>
<path d="M328.6 59.1h.1M328.6 59.1v.2M329.1 59.9l-.1 .1M329.8 58.4l.1 85.7M330 58.3h.1M330 58.3v85.7M332 58.3v85.7M332.1 58.2v.1M332.1 58.3v85.6M333.6 56.4l-.1 1M333.6 56.2v.2M333.9 57.2l.1 85.7"/>
<path d="M334 57.1v.1M334.7 55.5l.1 85.7M334.9 55.5v85.7M336.4 54.6h.1M336.5 54.6v.8M336.7 54.5h.1M336.7 54.5v.9M336.8 54.4v.1M336.8 54.4h.1M336.8 54.4v1M336.9 54.4h.1M336.9 54.4v86.7"/>
<path d="M337.1 55.4v85.7M337.2 54.2v1.1M337.3 54.2v1.1M337.3 54.1v.1M337.4 54.2h.1M337.5 54.2v.9M337.6 54.2v.8M338.1 53.9v.1M338.1 54v.8M338.2 53.9v.9M338.3 53.5v.4M338.5 53.5v1.1"/>
<path d="M338.5 53.5h.1M338.9 54.3v.1M338.9 54.4v85.6M338.9 54.2v.1M339 54.2h-.1M339.9 52.6h.1M339.9 52.6v85.7M340.1 52.5v85.7M342 52.5v85.7M342.2 52.4v85.7M343.6 50.6v1M343.6 50.4l.1 .2"/>
<path d="M344 51.4v85.7M344 51.3h.1M344.8 49.7l.1 85.7M345 49.7h.1M345 49.7v85.7M347 49.6v85.7M347.1 49.6v85.7M348.6 47.7l-.1 1.1M348.6 47.5v.1M348.6 47.6v.2M348.9 48.5l.1 85.7M349 48.4v.1"/>
<path d="M349.8 46.9v85.6M349.9 46.8v85.7M351.9 46.8v85.7M352.1 46.7v85.7M353.5 44.8v1.1M353.5 44.7l.1 .2M353.9 45.7h.1M353.9 45.7v85.7M354 45.5l-.1 .1M354.7 44h.1M354.7 44v85.7M354.9 44v85.6"/>
<path d="M356.4 43.1l.1 .8M356.7 43h.1M356.7 43v.9M356.8 43.9l-.1-1 .1 1M356.9 42.8v1.1M356.9 42.9h.1M356.9 42.9v86.7M357 43.9l.1 85.7M357.1 42.7l.1 1.1M357.2 42.7v1M357.3 42.6h.1M357.4 42.6v.1"/>
<path d="M357.5 42.7v.9M357.6 42.7v.8M358 42.4l.1 .9M358.1 42.4v.8M358.3 42v.4M358.5 42l-.1 1.1M358.8 42.8l.1 .1M358.9 42.9v85.6M358.9 42.7v.1M359.8 41l.1 85.7M360 41v85.7M362 41v85.7"/>
<path d="M362.1 40.9l.1 85.7M323.7 62.1l-.1 85.6M323.7 61.9v.2M324 62.9h.1M324.1 62.9v85.7M324.1 62.8v.1M324.1 62.8h.1M324.9 61.2v85.7M325 61.2v85.7M327 61.1v85.7M327.2 61.1h.1M327.2 61.1v85.7"/>
<path d="M329 60.1v85.6M392.3 66.6h.1M392.3 100.9h.1"/>
</g>
<!-- layer: Dimension (ANSI) -->
<g fill="none" stroke="#000" stroke-width=".25">
<path d="M302.1 204.1v11.8M304.6 207.4h3.3M320.6 207.4h1.6M324.8 204.1v12M325.8 217.5h12M103.7 227.4v11.9M106.2 230.7h1.7M120.7 230.7h1.7M124.9 227.4v12.2M220.6 220.9v7M221.8 239h17.2M222.2 229.6h16.8"/>
<path d="M223.2 224.1h1.1M229.4 224.1h1.9M233.9 220.9v6.8M235.7 239v5.5h-2.6M235.7 232.1v4.3M307.7 225.4h2.8M313.1 222.1v8.1M313.1 233.4v8.6M315.7 238.7h6.5M316.4 222.1v7.6M319 225.4h2.5M324.8 233.7v8.3"/>
<path d="M324.8 238.7h3.9M325.8 232.3h12M334.5 220.1v2M334.5 227.7v2M126 241h11.9M126.8 254.3h11.1M134.7 243.6v2.4M134.7 250.8v.9M207.6 241.2v6.8M210.2 244.7h1.5M216.7 244.7h1.2M220.5 241v7"/>
</g>
<g fill="#000" stroke="#000" stroke-width=".25">
<path d="M302.1 207.4l2.5-.4v.8zM322.2 207l2.6 .4-2.6 .4zM103.7 230.7l2.5-.5v.9zM122.4 230.2l2.5 .5-2.5 .4zM220.6 224.1l2.6-.4v.9zM231.3 223.7l2.6 .4-2.6 .5zM235.7 229.6l.4 2.5h-.8zM235.3 236.4h.8l-.4 2.6zM310.5 224.9l2.6 .5-2.6 .4zM313.1 238.7l2.6-.4v.8zM316.4 225.4l2.6-.5v.9zM322.2 238.3l2.6 .4-2.6 .4z"/>
<path d="M334.1 229.7h.8l-.4 2.6zM334.5 217.5l.4 2.6h-.8zM134.7 241l.4 2.6h-.9zM134.2 251.7h.9l-.4 2.6zM207.6 244.7l2.6-.4v.9zM217.9 244.3l2.6 .4-2.6 .5z"/>
</g>
<!-- layer: Symbol (ANSI) -->
<path d="M186.3 84.1l2.2-1.6-1.5 2.2zM131.8 109.8l2.1-1.5-1.5 2.1zM144.9 137.5l2.1-1.6-1.5 2.2zM198.7 138l2.1-1.5-1.5 2.1zM211.1 139.7l2.1-1.5-1.5 2.1zM223.1 139.2l2.1-1.5-1.5 2.1zM157.9 146.5l2.2-1.5-1.5 2.1zM162.3 149.8l2.1-1.5-1.5 2.1zM167.2 151.3l2.1-1.6-1.5 2.2zM219 152.4l2.1-1.6-1.5 2.1zM225.8 152.2l2.2-1.6-1.6 2.2z" fill="#000" stroke="#000" stroke-width=".25"/>
<path d="M186.7 84.4l-86.6 87.3h-2.5M132.1 110.1l-53.1 53.9h-2.6M145.2 137.8l-38.1 38.8h-2.6M199 138.3l-56 56.8h-2.6M223.4 139.5l-63.5 64h-2.5M158.2 146.8l-35.2 36h-2.6M162.6 150.1l-36.2 36.9h-2.5M167.5 151.6l-38.8 39.5h-2.6M211.4 140l-58.7 59.5h-2.6M219.3 152.6l-53.6 54.4h-2.5M226.1 152.5l-57.2 58h-2.6" fill="none" stroke="#000" stroke-width=".25"/>
<!-- layer: 0 -->
<g fill="none" stroke="#804000" stroke-width=".25">
<path d="M33.5 77.3h.1M34.7 78.2h.1M35.3 77.1h.1M35.3 78.8h.1M37.9 77.2h.1M37.9 76.8h.1M38.9 76.8h.1M42.4 76.2h.1M46.5 77h.1M48 78.5h.1M49.1 76.8h.1M54.9 77.1h.1"/>
<path d="M59.3 76.8h.1M61.2 78.6h.1M61.8 79.2h.1M63.7 76.8h.1M69.5 76.7h.1M71.6 76.3h.1M72.3 76.7h.1M74.5 78.9h.1M76.7 79.7h.1M79.7 76.7h.1M80.7 79.6h.1M80.7 76.7h.1"/>
<path d="M82.4 79.4h.1M84.3 76h.1M85.1 79.1h.1M85.3 79.6h.1M87.6 79h.1M88.2 79.6h.1M89.5 78.5h.1M89.5 76.4h.1M89.9 76.7h.1M91.2 78.2h.1M93.7 79.7h.1M93.9 77.9h.1"/>
<path d="M97.4 76.1h.1M98.1 76.7h.1M98.1 76.3h.1M98.3 77.3h.1M100 77.1h.1M100.1 76.7h.1M100.9 79.3h.1M102.6 79.3h.1M102.7 76.7h.1M106.5 76.3h.1M107.2 76.2h.1M110.3 76.7h.1"/>
<path d="M110.8 76.4h.1M111.1 79.2h.1M114 79.4h.1M114.6 80h.1M115.4 76h.1M119.5 79.3h.1M120.5 76.6h.1M123.9 76.5h.1M124.5 77.1h.1M127.3 79.7h.1M128.4 79h.1M130.7 76.6h.1"/>
<path d="M137 78.8h.1M137.2 76.8h.1M140.5 79.8h.1M141 76.6h.1M145.4 78.9h.1M145.5 79.6h.1M147.2 79.4h.1M149.9 79h.1M150.3 76.9h.1M150.9 77.5h.1M151.2 76.6h.1M154.2 78.6h.1"/>
<path d="M154.3 78.4h.1M156 78.2h.1M158.7 77.8h.1M161.4 76.6h.1M162.8 78.5h.1M163.1 77.3h.1M163.6 77.2h.1M164.8 77h.1M167.5 76.7h.1M171.2 78.5h.1M171.6 76.6h.1M172 76.1h.1"/>
<path d="M176.7 77.3h.1M177.3 77.9h.1M180 78.2h.1M181.8 76.5h.1M188.6 78.1h.1M190 77.6h.1M192 76.5h.1M197 78.1h.1M202.2 76.5h.1M203.2 77.7h.1M203.8 78.3h.1M205.9 77.8h.1"/>
<path d="M210.3 79.5h.1M212 79.3h.1M212.4 76.5h.1M214.4 77.7h.1M214.7 79h.1M216.5 78h.1M219.1 78.4h.1M220.8 78.2h.1M222.6 76.5h.1M222.8 77.7h.1M223.5 77.8h.1M227.9 77.2h.1"/>
<path d="M33.7 80.4h.1M35.2 81h.1M36.5 81.8h.1M38.2 81.4h.1M42.1 80.4h.1M45.4 80.9h.1M46.8 81.8h.1M50.9 80.1h.1M51.3 81.5h.1M51.9 82h.1M55.6 80.9h.1M57 81.8h.1"/>
<path d="M58.6 82.5h.1M59.5 80h.1M63 82h.1M64.6 81.8h.1M64.7 81.7h.1M65.8 80.9h.1M67.2 81.8h.1M67.4 81.4h.1M67.9 80h.1M71.9 80.8h.1M73.6 80.6h.1M76 80.9h.1"/>
<path d="M76.2 80.2h.1M77.4 81.8h.1M77.7 81.9h.1M78.4 82.4h.1M86.2 80.8h.1M87.6 81.7h.1M91.1 82.2h.1M96.4 80.8h.1M97.8 81.7h.1M104.2 82.3h.1M106.6 80.8h.1M108 81.7h.1"/>
<path d="M115.6 82.3h.1M116.8 80.8h.1M118.2 81.7h.1M123.4 82.5h.1M124.2 82.2h.1M127 80.8h.1M127.8 81.9h.1M128.4 81.7h.1M129.6 81.7h.1M132.2 81.3h.1M132.5 82.2h.1M136.7 80.7h.1"/>
<path d="M137.2 80.8h.1M138.4 80.5h.1M138.6 81.7h.1M141 80.2h.1M141.1 80.4h.1M141.4 81.9h.1M147.5 80.7h.1M148.8 81.6h.1M150 81.8h.1M153.8 80.1h.1M157.7 80.7h.1M158.4 81.8h.1"/>
<path d="M159 81.6h.1M166.9 80.2h.1M167.2 81.5h.1M167.5 80.8h.1M167.9 80.7h.1M169.3 81.6h.1M175.8 81.4h.1M178.1 80.7h.1M179.5 81.6h.1M180.2 80.5h.1M184.2 81.5h.1M188.2 82.5h.1"/>
<path d="M188.3 80.7h.1M189.7 81.5h.1M192.6 81.9h.1M193.1 81.1h.1M193.3 80.6h.1M193.9 81.2h.1M194.3 81.6h.1M197 81.3h.1M198.5 80.7h.1M199.9 81.5h.1M201.5 80.7h.1M201.6 81h.1"/>
<path d="M203.2 80.5h.1M205.8 80.1h.1M206.6 80.9h.1M208.7 80.6h.1M210 81.1h.1M210.1 81.5h.1M218.9 80.8h.1M218.9 80.6h.1M219.7 81h.1M220.3 81.5h.1M220.4 81.6h.1M227.4 80.6h.1"/>
<path d="M229.1 80.6h.1M31.2 131.5h198.4M31.2 135.2h198.4M31.2 130.3h.1M31.2 134h.1M31.2 129h.1M31.2 132.7h.1M32.4 130.3h1.2M32.4 134h1.2M32.4 129h1.2M32.4 132.7h1.2M34.9 130.3h1.2"/>
<path d="M34.9 134h1.2M34.9 129h1.2M34.9 132.7h1.2M37.3 130.3h1.3M37.3 134h1.3M37.3 129h1.3M37.3 132.7h1.3M39.8 130.3h1.2M39.8 134h1.2M39.8 129h1.2M39.8 132.7h1.2M42.2 130.3h1.3"/>
<path d="M42.2 134h1.3M42.2 129h1.3M42.2 132.7h1.3M44.7 130.3h1.2M44.7 134h1.2M44.7 129h1.2M44.7 132.7h1.2M47.2 130.3h1.2M47.2 134h1.2M47.2 129h1.2M47.2 132.7h1.2M49.6 130.3h1.3"/>
<path d="M49.6 134h1.3M49.6 129h1.3M49.6 132.7h1.3M52.1 130.3h1.2M52.1 134h1.2M52.1 129h1.2M52.1 132.7h1.2M54.5 130.3h1.3M54.5 134h1.3M54.5 129h1.3M54.5 132.7h1.3M57 130.3h1.2"/>
<path d="M57 134h1.2M57 129h1.2M57 132.7h1.2M59.5 130.3h1.2M59.5 134h1.2M59.5 129h1.2M59.5 132.7h1.2M61.9 130.3h1.3M61.9 134h1.3M61.9 129h1.3M61.9 132.7h1.3M64.4 130.3h1.2"/>
<path d="M64.4 134h1.2M64.4 129h1.2M64.4 132.7h1.2M66.8 130.3h1.3M66.8 134h1.3M66.8 129h1.3M66.8 132.7h1.3M69.3 130.3h1.2M69.3 134h1.2M69.3 129h1.2M69.3 132.7h1.2M71.7 130.3h1.3"/>
<path d="M71.7 134h1.3M71.7 129h1.3M71.7 132.7h1.3M74.2 130.3h1.3M74.2 134h1.3M74.2 129h1.3M74.2 132.7h1.3M76.7 130.3h1.2M76.7 134h1.2M76.7 129h1.2M76.7 132.7h1.2M79.1 130.3h1.3"/>
<path d="M79.1 134h1.3M79.1 129h1.3M79.1 132.7h1.3M81.6 130.3h1.2M81.6 134h1.2M81.6 129h1.2M81.6 132.7h1.2M84 130.3h1.3M84 134h1.3M84 129h1.3M84 132.7h1.3M86.5 130.3h1.2"/>
<path d="M86.5 134h1.2M86.5 129h1.2M86.5 132.7h1.2M89 130.3h1.2M89 134h1.2M89 129h1.2M89 132.7h1.2M91.4 130.3h1.3M91.4 134h1.3M91.4 129h1.3M91.4 132.7h1.3M93.9 130.3h1.2"/>
<path d="M93.9 134h1.2M93.9 129h1.2M93.9 132.7h1.2M96.3 130.3h1.3M96.3 134h1.3M96.3 129h1.3M96.3 132.7h1.3M98.8 130.3h1.2M98.8 134h1.2M98.8 129h1.2M98.8 132.7h1.2M101.3 130.3h1.2"/>
<path d="M101.3 134h1.2M101.3 129h1.2M101.3 132.7h1.2M103.7 130.3h1.3M103.7 134h1.3M103.7 129h1.3M103.7 132.7h1.3M106.2 130.3h1.2M106.2 134h1.2M106.2 129h1.2M106.2 132.7h1.2M108.6 130.3h1.3"/>
<path d="M108.6 134h1.3M108.6 129h1.3M108.6 132.7h1.3M111.1 130.3h1.2M111.1 134h1.2M111.1 129h1.2M111.1 132.7h1.2M113.6 130.3h1.2M113.6 134h1.2M113.6 129h1.2M113.6 132.7h1.2M116 130.3h1.2"/>
<path d="M116 134h1.2M116 129h1.2M116 132.7h1.2M118.5 130.3h1.2M118.5 134h1.2M118.5 129h1.2M118.5 132.7h1.2M120.9 130.3h1.3M120.9 134h1.3M120.9 129h1.3M120.9 132.7h1.3M123.4 130.3h1.2"/>
<path d="M123.4 134h1.2M123.4 129h1.2M123.4 132.7h1.2M125.8 130.3h1.3M125.8 134h1.3M125.8 129h1.3M125.8 132.7h1.3M128.3 130.3h1.2M128.3 134h1.2M128.3 129h1.2M128.3 132.7h1.2M130.8 130.3h1.2"/>
<path d="M130.8 134h1.2M130.8 129h1.2M130.8 132.7h1.2M133.2 130.3h1.3M133.2 134h1.3M133.2 129h1.3M133.2 132.7h1.3M135.7 130.3h1.2M135.7 134h1.2M135.7 129h1.2M135.7 132.7h1.2M138.1 130.3h1.3"/>
<path d="M138.1 134h1.3M138.1 129h1.3M138.1 132.7h1.3M140.6 130.3h1.2M140.6 134h1.2M140.6 129h1.2M140.6 132.7h1.2M143.1 130.3h1.2M143.1 134h1.2M143.1 129h1.2M143.1 132.7h1.2M145.5 130.3h1.2"/>
<path d="M145.5 134h1.2M145.5 129h1.2M145.5 132.7h1.2M148 130.3h1.2M148 134h1.2M148 129h1.2M148 132.7h1.2M150.4 130.3h1.3M150.4 134h1.3M150.4 129h1.3M150.4 132.7h1.3M152.9 130.3h1.2"/>
<path d="M152.9 134h1.2M152.9 129h1.2M152.9 132.7h1.2M155.4 130.3h1.2M155.4 134h1.2M155.4 129h1.2M155.4 132.7h1.2M157.8 130.3h1.2M157.8 134h1.2M157.8 129h1.2M157.8 132.7h1.2M160.3 130.3h1.2"/>
<path d="M160.3 134h1.2M160.3 129h1.2M160.3 132.7h1.2M162.7 130.3h1.3M162.7 134h1.3M162.7 129h1.3M162.7 132.7h1.3M165.2 130.3h1.2M165.2 134h1.2M165.2 129h1.2M165.2 132.7h1.2M167.7 130.3h1.2"/>
<path d="M167.7 134h1.2M167.7 129h1.2M167.7 132.7h1.2M170.1 130.3h1.2M170.1 134h1.2M170.1 129h1.2M170.1 132.7h1.2M172.6 130.3h1.2M172.6 134h1.2M172.6 129h1.2M172.6 132.7h1.2M175 130.3h1.2"/>
<path d="M175 134h1.2M175 129h1.2M175 132.7h1.2M177.5 130.3h1.2M177.5 134h1.2M177.5 129h1.2M177.5 132.7h1.2M180 130.3h1.2M180 134h1.2M180 129h1.2M180 132.7h1.2M182.4 130.3h1.2"/>
<path d="M182.4 134h1.2M182.4 129h1.2M182.4 132.7h1.2M184.9 130.3h1.2M184.9 134h1.2M184.9 129h1.2M184.9 132.7h1.2M187.3 130.3h1.2M187.3 134h1.2M187.3 129h1.2M187.3 132.7h1.2M189.8 130.3h1.2"/>
<path d="M189.8 134h1.2M189.8 129h1.2M189.8 132.7h1.2M192.2 130.3h1.3M192.2 134h1.3M192.2 129h1.3M192.2 132.7h1.3M194.7 130.3h1.2M194.7 134h1.2M194.7 129h1.2M194.7 132.7h1.2M197.2 130.3h1.2"/>
<path d="M197.2 134h1.2M197.2 129h1.2M197.2 132.7h1.2M199.6 130.3h1.2M199.6 134h1.2M199.6 129h1.2M199.6 132.7h1.2M202.1 130.3h1.2M202.1 134h1.2M202.1 129h1.2M202.1 132.7h1.2M204.5 130.3h1.3"/>
<path d="M204.5 134h1.3M204.5 129h1.3M204.5 132.7h1.3M207 130.3h1.2M207 134h1.2M207 129h1.2M207 132.7h1.2M209.5 130.3h1.2M209.5 134h1.2M209.5 129h1.2M209.5 132.7h1.2M211.9 130.3h1.2"/>
<path d="M211.9 134h1.2M211.9 129h1.2M211.9 132.7h1.2M214.4 130.3h1.2M214.4 134h1.2M214.4 129h1.2M214.4 132.7h1.2M216.8 130.3h1.3M216.8 134h1.3M216.8 129h1.3M216.8 132.7h1.3M219.3 130.3h1.2"/>
<path d="M219.3 134h1.2M219.3 129h1.2M219.3 132.7h1.2M221.8 130.3h1.2M221.8 134h1.2M221.8 129h1.2M221.8 132.7h1.2M224.2 130.3h1.2M224.2 134h1.2M224.2 129h1.2M224.2 132.7h1.2M226.7 130.3h1.2"/>
<path d="M226.7 134h1.2M226.7 129h1.2M226.7 132.7h1.2M229.1 130.3h.5M229.1 134h.5M229.1 129h.5M229.1 132.7h.5"/>
</g>
<text font-size="8.7" x="26" y="29.6">Vertical Panel</text>
<g font-size="6.5">
<text x="192.4" y="257.5">MCA681 - Support Z</text>
<text x="284.3" y="253.6">MCA118 - J Channel</text>
<text x="84.7" y="267.7">MCA680 - Angle Trim</text>
</g>
<g font-size="4.3">
<text x="57" y="165.7">Insulation</text>
<text x="70.4" y="173.4">Interior Finish</text>
<text x="45.2" y="178.3">Water and Air Resistive Barrier</text>
<text x="89.3" y="184.5">Rigid Wall Panel</text>
<text x="104.4" y="188.7">Support Z</text>
<text x="49.5" y="196.8">Membrane Strip over J Channel and Angle Trim</text>
<text x="64.4" y="192.8">Painted Pop Rivet</text>
<text x="95.8" y="201.3">#10 x 1&quot; Wafer Head Screw</text>
<text x="136.1" y="205.2">Angle Trim</text>
<text x="144.1" y="208.7">J Channel</text>
<text x="308.2" y="208.7">1 3/4&quot;</text>
<text x="120" y="212.3">Backer Rod and Sealant</text>
<text x="224.7" y="225.7">1&quot;</text>
<text x="299" y="226.6">1/4&quot;</text>
<text x="328.5" y="226.1">1 1/8&quot;</text>
<text x="108.3" y="231.9">1 5/8&quot;</text>
<text x="315" y="236.2">*</text>
<text x="329.3" y="239.9">7/8&quot;</text>
<text x="224.4" y="245.7">3/4&quot;</text>
<text x="120.5" y="248.2">*</text>
<text x="132.5" y="250">1&quot;</text>
<text x="212" y="246.3">1&quot;</text>
<text x="369.7" y="262.5">Rigid Wall Endwall Detail</text>
<text x="410.5" y="277.8">B</text>
</g>
<g font-size="3.6">
<text x="100.7" y="192.8">(24&quot; O.C. Max.)</text>
<text x="422.8" y="277.6">X:X</text>
</g>
<text font-size="2.9" x="387" y="241.7">ATAS INTERNATIONAL, INC</text>
<g font-size="2.5">
<text x="397.5" y="245.4">Allentown PA</text>
<text x="397.1" y="249">610-395-8445</text>
<text x="397.1" y="256">480-558-7210</text>
<text x="400.1" y="252.4">Mesa AZ</text>
<text x="405.7" y="268.8">DMR</text>
<text x="419.9" y="268.4">7/1/2016</text>
<text x="407.5" y="273">DAS</text>
<text x="420" y="272.7">7/25/16</text>
</g>
<text font-size="2.2" x="356.1" y="259.8">TITLE</text>
<g font-size="1.8">
<text x="355.9" y="266.5">DWG. NO.</text>
<text x="401.8" y="266.5">DR</text>
<text x="414.5" y="266.5">DATE</text>
<text x="276" y="275.8">REV.</text>
<text x="355.9" y="273.4">MATERIAL</text>
<text x="401.9" y="275.7">SH. SIZE</text>
<text x="402" y="271.1">APP</text>
<text x="414.5" y="271.1">DATE</text>
<text x="414.5" y="275.7">SCALE</text>
<text x="276.4" y="278">NO.</text>
<text x="284.4" y="276.9">DATE</text>
<text x="307.6" y="276.9">DESCRIPTION OF REVISION</text>
<text x="346.7" y="276.9">BY</text>
<text x="351.5" y="276.9">APP</text>
</g>
</svg>
